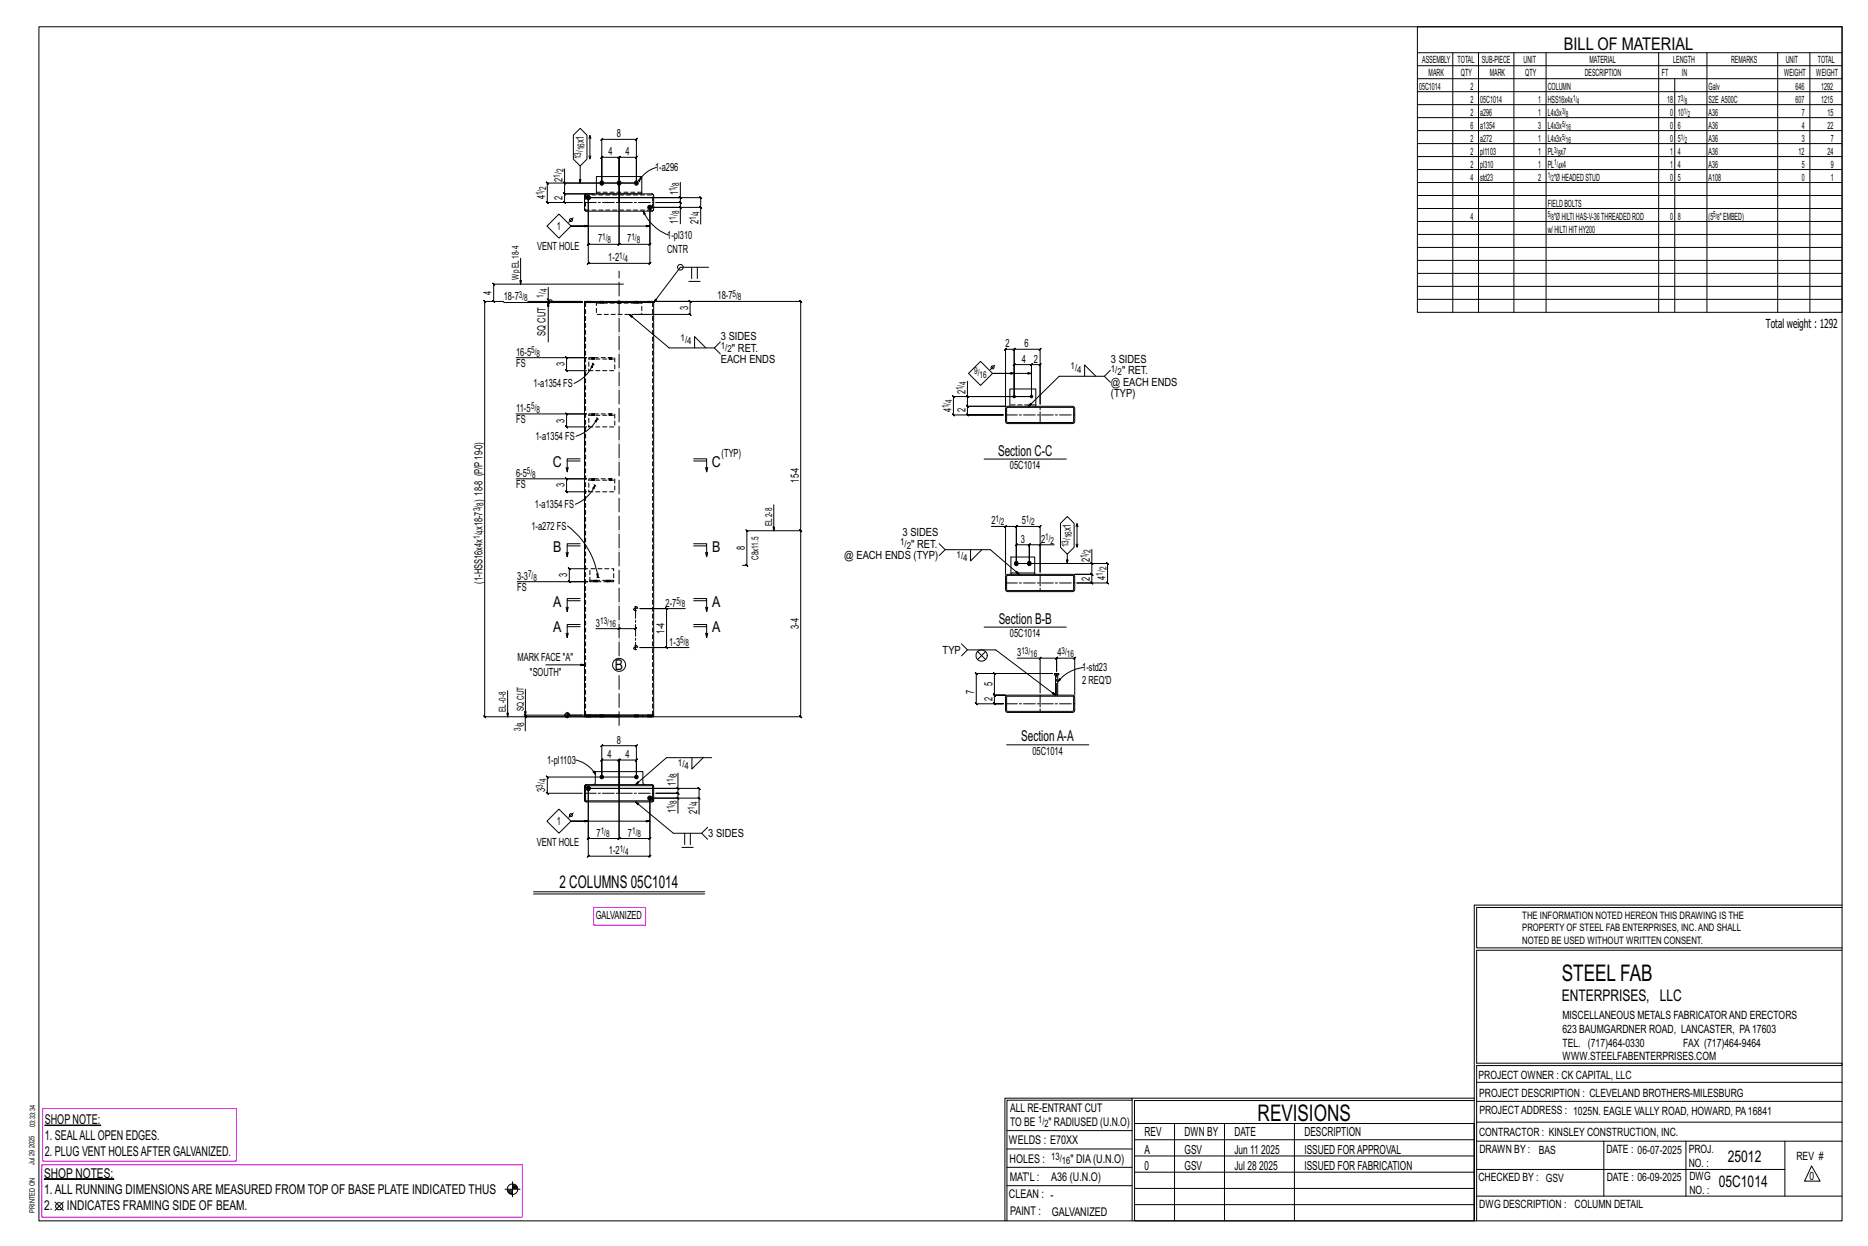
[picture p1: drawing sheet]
<svg xmlns="http://www.w3.org/2000/svg" width="914mm" height="610mm" viewBox="0 0 914 610" stroke-linecap="round" stroke-linejoin="round" font-family="sans-serif">
<g fill="#000" stroke="#000" stroke-width=".49">
<path d="M22 550l27 1zM22 577h34z"/>
<circle cx="288" cy="97" r="1.1"/>
<circle cx="295" cy="90" r="1"/>
<circle cx="303" cy="90" r="1"/>
<circle cx="312" cy="90" r="1"/>
<circle cx="318" cy="101" r="1.1"/>
<circle cx="496" cy="194" r=".6"/>
<circle cx="505" cy="194" r=".6"/>
<circle cx="497" cy="276" r="1"/>
<circle cx="504" cy="276" r="1"/>
<circle cx="288" cy="386" r="1.1"/>
<circle cx="295" cy="380" r=".9"/>
<circle cx="312" cy="380" r=".9"/>
<circle cx="318" cy="390" r="1.1"/>
</g>
<g fill="none" stroke="#000" stroke-width=".49">
<path d="M19 13h883v584h-883zM694 13h208v140h-208zM694 26h208M694 32h208M694 39h208M711 26v127M724 26v127M741 26v127M757 26v127M812 26v127M820 39v114M836 26v127"/>
<path d="M870 26v127M886 26v127M694 45h208M694 51h208M694 58h208M281 66l3-3 3 3v12l-3 3-3-3zM288 76l1 2v-2M289 66l-1 2M289 68v-2v12M295 68l-1 1 1-1h17l-1 1 1-1v22v-13v-1l-1 1h1h-9l1-1-1 1v22v-22l1-1-1 1h-8v-1l-1 1h1v13zM694 64h208M694 70h208"/>
<path d="M694 77h208M276 89l1 1zM276 83v7h36h-44l-1-1 1 1v9h-1l1 1v-1h17h-9l1 1-1-1v-4h1l-1-1v1h15h-15h1l-1-1v1v-5M284 81v9M286 95v1M286 95h1h32l1 1v6l-1 1h-32l-1-1zM287 95h-1M292 86h22v9h-22zM312 88h1M313 88v1M313 87h1l-1 1zM319 95h.1"/>
<path d="M320 95v1M321 82a14 14 0 0 0-8 6M333 96l1 1zM333 89v8h-45v32h-1l1-1v1h30l1-1-1 1v-28h15v8M333 97v2l1 1-1-1h-12h12l1 1-1-1v2M694 83h208M694 89h208M694 96h208M268 111l6-6 5 6-5 5zM281 107l-3 2M286 102v1M286 103h1"/>
<path d="M288 111h-9h39M315 103l1 2h-1zM315 103a22 22 0 0 0 12 12M319 103h.1M320 102v1M333 101l1 1zM342 101l1 1zM343 101v-4l-1-1 1 1h-55v23h-1l1-1v1h15l1-1-1 1v-21v21l1-1-1 1h15l1-1-1 1v-19h25v9M694 102h208M694 108h208M694 115h208M255 126v13"/>
<path d="M305 139h-63h-1l1 1v-1v8M337 138h6M339 131v5M341 131v5M347 131h-14l-13 17M694 121h208M694 127h208M694 134h208M241 147l1 1zM247 147h-10l1 1-1-1v204v-1l1 1h-1h66h-46v7M268 146l1 1zM268 141v6h2h1h14h-27"/>
<path d="M268 147v1l1 1-1-1h17h-38M268 148v19M286 148v203h34v-1M286 148h34M287 147h.1M287 148h.1M287 147h32v1h-32zM287 147h-1v1M289 147h.1M289 148h.1M308 154l20 16h22l3-3M317 147h.1"/>
<path d="M317 148h.1M319 147h1v1M319 147h.1M319 148h.1M320 148v202h-34M321 147h42zM321 147h17h-1l1 1v-1v7l-1-1 1 1h-27M363 147h29h-1l1 1v-1v113l-1-1 1 1M694 140h208M694 146h208M253 175h34h-10v-1l1 1h-1v6l1 1-1-1h10M290 175h.1"/>
<path d="M290 176h.1M290 178h.1M290 178v2h-1zM290 178a17 17 0 0 1-9 10M290 178l1 1M291 175h.1M291 176h.1M298 175h.1M298 176h.1M299 175h.1M299 176h.1M340 170v-5l6 5"/>
<path d="M350 170l3 3M480 177l6 6-6 6-6-6zM487 179l-2 2M497 170l-1 1h13l1-1-1 1v27v-20h1l-1 1v-1h-4l-1 1 1-1v16v-16l-1 1 1-1h-9h1l-1 1v-1v16v-23zM473 194l1 1zM474 187v7h31h-38h-1l1 1v-1v9h-1l1 1v-1h24h-17v1l-1-1h1v-4l-1-1 1 1h18M474 194v5l-1-1 1 1h18M493 199h32l1 1v7h-1h-32l-1-1zM493 199h32l1 7-33 1zM494 199v-9h13v9M496 194v-23l1-1-1 1h-4l1-1-1 1v28M496 183h-10h19"/>
<path d="M531 184v-5l5 5M541 184l3 3M544 181l-3 3h-23l-14 15M253 203h34h-10v-1l1 1h-1v6v-1l1 1h-1h10M290 203h.1M291 203h.1M292 204v1M292 205v1h-1zM292 205a18 18 0 0 1-10 8M292 205h1M298 203h.1M299 203h.1"/>
<path d="M253 234h34h-10l1 1-1-1v7v-1l1 1h-1h10M277 229l1 2M278 226h6M284 224h-6v7v-2M290 234h.1M290 235h.1M291 237h.1M291 234h.1M291 235h.1M291 237v2h-1zM291 237a17 17 0 0 1-9 10M291 237l1 1"/>
<path d="M298 234h.1M298 235h.1M299 234h.1M299 235h.1M340 224h6v7v-2M340 226h6M345 229l1 2M482 225h40M278 257a38 38 0 0 1 15 25M379 247v13M485 258h7v23M492 258h6h-1l1-1v1v18"/>
<path d="M493 257l-1 1zM519 256l3-3 4 3v12l-4 3-3-3zM527 256v2M528 258l-1-2v12M277 270l1 2M278 267h6M284 266h-6v6v-2M288 278h-9h-1l1 1v-1v7l-1-1 1 1h9h-35M340 266h6v6v-2M340 267h6M345 270l1 2M363 277h3l-1-1 1 1v-17l-1-1 1 1h26l-1-1 1 1v91l-1-1 1 1h-91"/>
<path d="M460 266l3 3h22l14 12M463 269l-3 3M475 269v5l6-5M509 267l1-1zM509 267h-5v-1l-1 1h1v9v-9v-1l-1 1h1h-6v-1l-1 1h1v9h44v-1l1 1h-1v9l1 1-1-1h-15h7l1 1-1-1v-4h1l-1-1v1h-8h8h1l-1-1v1v-5M516 267h-7v13v-22l1-1-1 1h-11v-1l-1 1h1v18h36v-7M522 271v5M527 266v2l1-2M534 275l1 1zM277 297l1 2M278 294h6M284 293h-6v6v-2"/>
<path d="M292 281h1v1zM292 282h1M293 282v1M335 298h-22h13v-1l1 1h-1v19v-1l1 1h-1h-13h24M340 293h6v6v-2M340 294h6M345 297l1 2M493 281h32l1 1v7h-1h-32l-1-1zM493 282h32l1 7h-33zM495 281v-1h12v1M495 280v-7h12v7M277 310l1 2"/>
<path d="M278 307h6M284 306h-6v6v-2M292 308h11l1-1-1 1h8l1-1-1 1M340 306h6v6v-2M340 307h6M345 310l1 2M471 315l3 3h13l30 22-2-1h1l1 1v-10M474 318l-3 3M479 319l1 2 2-2M482 307h40M248 338v13M257 337v13"/>
<path d="M267 325h19M477 329l1 1h37h-28l-1-1 1 1v10h-1l1 1v-1h5h-5h-1l1 1v-1v4h-1l1 1v-1h4h-13v1l-1-1h1v-14zM479 323l1-2 2 2M498 322h11v17M509 322v1l1-1zM509 322h8v1l1-1h-1v6v-6v1l1-1h-1h9v1l1-1h-1v18M516 330h2h-2zM518 330v10M519 332v1l-1 1zM530 327a19 19 0 0 0-12 7M257 350l1 1zM276 350h9"/>
<path d="M277 350h1M277 351h1M278 348v3M278 350h1M278 349h1M278 349h.1M287 350h.1M287 351h.1M287 351v-1h32v1M289 350h.1M289 351h.1M294 350h.1"/>
<path d="M294 351h.1M295 350h.1M295 351h.1M303 350h-46v-1l1 1h-1v1M311 350h.1M311 351h.1M312 350h.1M312 351h.1M317 350h.1M317 351h.1M319 350h.1M319 351h.1"/>
<path d="M493 340h32l1 1v7l-1 1-32-1h-1zM493 341h32l1 7h-33zM282 372a16 16 0 0 1 10 7M290 378l1-1 1 2zM294 365l1-1v1h17h-1l1-1v1v15v-8v-1l-1 1h1h-9l1-1-1 1v16v-16l1-1-1 1h-8v-1l-1 1h1v8v-15zM332 378v8h-44v24l-1 1 1-1h15v1l1-1h-1v-22v22v1l1-1h-1h15v1l1-1h-1v-20h14v8M339 371v5l5-5M348 371h-22l-15 13M493 364h40M281 398l-3 2M286 392h.1M286 384h.1"/>
<path d="M286 384h33l1 1v7h-1h-32l-1-1zM287 392h.1M287 384h.1M287 385l32-1v7l-32 1zM290 384l1-1v-5h24v5l1 1M311 392l19 16h13l3-3M312 380h-44h-1l1 1v-1v8h-1l1 1v-1h17M319 384h1M320 392h-1M320 384h.1M320 392h.1M331 390l1 1z"/>
<path d="M331 385l1 1zM332 386v2h-1l1 1v-1h-11h11h-1l1 1v-1v2M342 390l1 1zM342 390v-4h1l-1-1v1h-54v33h-1l1-1v1h30l1-1-1 1v-29h24v8M268 402l6-6 5 6-5 6zM288 402h-9h39M334 415h5M335 408v5M338 408v5M343 408l3 3M261 436h84M261 437h84"/>
<path d="M722 443v154M722 443h180M902 444h-179v20h179M902 465h-179v55h179v1h-179v76M554 538h-61v59M554 537h168M722 538h-167v13M723 539h179M723 530h179M493 553h61M555 550h167v47h-167zM555 558h167"/>
<path d="M575 550v47M599 550v47M634 550v47M723 549h179M723 558h179M785 558v27M825 558v27M874 558v27M251 578v8M251 580h1M493 571h61M493 562h61"/>
<path d="M555 573h167M555 566h167M723 572h151M887 570l4 8h-8zM27 588l4 4M31 588l-4 4M247 582h8M248 582h3M248 583h3M249 583h2M249 584h2M251 581h2"/>
<path d="M251 580h2M492 597v-60h62v60M493 580h61M555 589h167M555 581h167M723 585h179"/>
<circle cx="279" cy="108" r=".7"/>
<circle cx="333" cy="131" r="1.4"/>
<circle cx="486" cy="180" r=".7"/>
<circle cx="303" cy="325" r="3"/>
<circle cx="480" cy="321" r="2.8"/>
<circle cx="278" cy="350" r="1.2"/>
<circle cx="279" cy="399" r=".7"/>
<circle cx="29" cy="590" r="1.8"/>
<circle cx="251" cy="582" r="2.6"/>
</g>
<path d="M291 444h25v9h-25zM21 542h95v26h-95zM21 570h235v26h-235z" fill="none" stroke="#f0f" stroke-width=".5"/>
<g fill="none" stroke="#000" stroke-width=".49" stroke-dasharray="2 1.4">
<path d="M286 96h1zM286 95h.1M287 95h.1M287 96l32-1v7l-32 1zM314 94h-22M320 95h-1M320 95h.1M286 103h.1M287 103h.1M319 103h1M320 103h.1M287 147v1"/>
<path d="M287 147h.1M288 147l-1 1M288 147v1zM288 148h.1M288 147v1M289 147v1M289 147h.1M289 148h.1M289 148v-1M292 147v7h22v-7M292 148h22M294 147v1z"/>
<path d="M294 147h.1M294 147v1M294 148l1-1-1 1M295 147v1M302 147v1zM302 147h.1M303 147l-1 1M303 148v-1l-1 1M303 147v1M304 147v1M311 147v1zM311 147h.1"/>
<path d="M311 147v1M311 148l1-1-1 1M312 147v1M317 147v1M317 147h.1M318 147l-1 1M318 147l1 1zM318 148h.1M319 147v1M319 147h.1M319 148h.1M319 148v-1"/>
<path d="M319 148v202M288 175h13v6h-13zM288 176h13M290 175v1M290 175h.1M290 175l1 1zM290 176h.1M291 175v1M291 175h.1M291 176h.1M291 176v-1M298 175v1"/>
<path d="M298 175h.1M299 175l-1 1M299 175v1zM299 176h.1M299 175v1M299 175h.1M299 176v-1M507 198h-13M288 203h13v6h-13zM288 203h13M290 203h.1M290 203h1z"/>
<path d="M291 203h.1M298 203h.1M299 203h-1M299 203h.1M288 234h13v7h-13zM288 235h13M290 234v1M290 234h.1M290 234l1 1zM290 235h.1M291 234v1M291 234h.1"/>
<path d="M291 235h.1M291 235v-1M298 234v1M298 234h.1M299 234l-1 1M299 234v1zM299 235h.1M299 234v1M299 234h.1M299 235v-1M289 278h11v7h-11zM291 285v-1"/>
<path d="M292 285v-1M292 284l-1 1 1-1M292 284v1zM292 285h.1M297 285v-1M298 285v-1M298 285l1-1M298 284v1v-1M299 284v1zM299 285h-1M300 284h-11M287 350v-202"/>
<path d="M287 350h.1M287 350v1M287 351h.1M287 351v-1M288 350v1zM288 351v-1M288 351l1-1M288 350h.1M289 351v-1M289 351h.1M291 350v1M294 350h.1"/>
<path d="M294 350v1M294 351h.1M294 351v-1M294 350l1 1zM295 351v-1M295 350h.1M295 351h.1M311 350h.1M311 350v1M311 351h.1M311 351v-1M311 350l1 1z"/>
<path d="M312 351v-1M312 350h.1M312 351h.1M315 351v-1M317 350h.1M317 350v1M317 351h.1M317 351v-1M318 350v1zM318 351v-1M318 351l1-1M318 350h1"/>
<path d="M319 351v-1M319 351h.1M286 391v1M286 384v1h1h-1M286 392h1M287 384h-1M287 392h.1M287 384h.1M319 392h.1M319 384h.1M320 392h.1M320 384h.1"/>
<path d="M320 392v-1M320 385v-1"/>
<circle cx="311" cy="298" r=".5"/>
<circle cx="311" cy="298" r="1.1"/>
<circle cx="311" cy="317" r=".5"/>
<circle cx="311" cy="317" r="1.1"/>
</g>
<path d="M303 321v-188M303 355v-25" fill="none" stroke="#000" stroke-width=".49" stroke-dasharray="6.8 1 0 1"/>
<path d="M286 99h34M492 203h34M509 207v-8M311 297v21M492 285h34M509 281v8M492 344h34M509 340v9M517 340v-10M286 388h34" fill="none" stroke="#000" stroke-width=".49" stroke-dasharray="5.8 1 1 1"/>
<g font-size="11.2">
<text x="764" y="480">STEEL FAB</text>
<text x="616" y="548">REVISIONS</text>
</g>
<g font-size="8.6">
<text x="765" y="24">BILL OF MATERIAL</text>
<text x="274" y="434">2 COLUMNS 05C1014</text>
</g>
<g font-size="7.9">
<text x="765" y="490">ENTERPRISES, LLC</text>
<text x="846" y="569">25012</text>
<text x="841" y="581">05C1014</text>
</g>
<g font-size="7.3">
<text x="489" y="223">Section C-C</text>
<text x="271" y="228">C</text>
<text x="349" y="228">C</text>
<text x="271" y="270">B</text>
<text x="349" y="270">B</text>
<text x="271" y="297">A</text>
<text x="349" y="297">A</text>
<text x="489" y="305">Section B-B</text>
<text x="271" y="309">A</text>
<text x="349" y="309">A</text>
<text x="301" y="328">B</text>
<text x="500" y="363">SectionA-A</text>
</g>
<g font-size="6.6">
<text x="22" y="550">SHOPNOTE:</text>
<text x="22" y="558">1. SEALALLOPEN EDGES.</text>
<text x="22" y="566">2. PLUG VENT HOLESAFTER GALVANIZED.</text>
<text x="22" y="576">SHOP NOTES:</text>
<text x="22" y="584">1.ALL RUNNING DIMENSIONSARE MEASURED FROM TOP OF BASE PLATE INDICATED THUS</text>
<text x="22" y="592">2.</text>
<text x="33" y="592">INDICATES FRAMING SIDE OF BEAM.</text>
</g>
<g font-size="6.1">
<text x="864" y="161">Total weight : 1292</text>
<text x="560" y="556">REV</text>
<text x="580" y="556">DWN BY</text>
<text x="604" y="556">DATE</text>
<text x="639" y="556">DESCRIPTION</text>
<text x="560" y="564">A</text>
<text x="580" y="564">GSV</text>
<text x="604" y="564">Jun 11</text>
<text x="617" y="564">2025</text>
<text x="639" y="564">ISSUED FORAPPROVAL</text>
<text x="560" y="572">0</text>
<text x="580" y="572">GSV</text>
<text x="604" y="572">Jul 28</text>
<text x="616" y="572">2025</text>
<text x="639" y="572">ISSUED FOR FABRICATION</text>
</g>
<g font-size="5.9">
<text x="494" y="560">WELDS : E70XX</text>
<text x="494" y="569">HOLES :</text>
<text x="524" y="569">&quot; DIA(U.N.O)</text>
<text x="494" y="578">MAT'L :</text>
<text x="515" y="578">A36 (U.N.O)</text>
<text x="494" y="586">CLEAN : -</text>
<text x="495" y="595">PAINT :</text>
<text x="515" y="595">GALVANIZED</text>
</g>
<g font-size="5.8">
<text x="494" y="544">ALL RE-ENTRANT CUT</text>
<text x="494" y="551">TO BE</text>
<text x="513" y="551">&quot; RADIUSED (U.N.O)</text>
</g>
<g font-size="5.6">
<text x="765" y="499">MISCELLANEOUS METALS FABRICATORAND ERECTORS</text>
<text x="765" y="505">623 BAUMGARDNER ROAD, LANCASTER, PA17603</text>
<text x="765" y="512">TEL. (717)464-0330</text>
<text x="824" y="512">FAX (717)464-9464</text>
<text x="765" y="519">WWW.STEELFABENTERPRISES.COM</text>
<text x="724" y="528">PROJECT OWNER : CK CAPITAL, LLC</text>
<text x="724" y="537">PROJECT DESCRIPTION : CLEVELAND BROTHERS-MILESBURG</text>
<text x="724" y="545">PROJECTADDRESS : 1025N. EAGLE VALLY ROAD, HOWARD, PA16841</text>
<text x="724" y="556">CONTRACTOR : KINSLEY CONSTRUCTION, INC.</text>
<text x="724" y="564">DRAWN BY :</text>
<text x="753" y="564">BAS</text>
<text x="786" y="564">DATE : 06-07-2025</text>
<text x="827" y="564">PROJ.</text>
<text x="879" y="568">REV #</text>
<text x="827" y="571">NO. :</text>
<text x="724" y="578">CHECKED BY : GSV</text>
<text x="787" y="578">DATE : 06-09-2025</text>
<text x="827" y="578">DWG</text>
<text x="886" y="578">0</text>
<text x="827" y="584">NO. :</text>
<text x="724" y="591">DWG DESCRIPTION : COLUMN DETAIL</text>
</g>
<g font-size="5.5">
<text x="286" y="70" transform="rotate(-90 286 70)">x1</text>
<text x="302" y="67">8</text>
<text x="298" y="76">4</text>
<text x="306" y="76">4</text>
<text x="321" y="84">1-a296</text>
<text x="275" y="89" transform="rotate(-90 275 89)">2</text>
<text x="332" y="96" transform="rotate(-90 332 96)">1</text>
<text x="267" y="98" transform="rotate(-90 267 98)">4</text>
<text x="275" y="98" transform="rotate(-90 275 98)">2</text>
<text x="273" y="112">1</text>
<text x="332" y="109" transform="rotate(-90 332 109)">1</text>
<text x="342" y="110" transform="rotate(-90 342 110)">2</text>
<text x="293" y="119">7</text>
<text x="307" y="119">7</text>
<text x="327" y="117">1-pl310</text>
<text x="263" y="122">VENT HOLE</text>
<text x="327" y="124">CNTR</text>
<text x="298" y="128">1-2</text>
<text x="241" y="144" transform="rotate(-90 241 144)">4</text>
<text x="247" y="147">18-7</text>
<text x="351" y="146">18-7</text>
<text x="337" y="152" transform="rotate(-90 337 152)">3</text>
<text x="267" y="164" transform="rotate(-90 267 164)">SQ CUT</text>
<text x="353" y="166">3 SIDES</text>
<text x="358" y="172">&quot; RET.</text>
<text x="492" y="170">2</text>
<text x="501" y="170">6</text>
<text x="253" y="174">16-5</text>
<text x="253" y="180">FS</text>
<text x="276" y="179" transform="rotate(-90 276 179)">3</text>
<text x="353" y="178">EACH ENDS</text>
<text x="500" y="177">4</text>
<text x="506" y="177">2</text>
<text x="544" y="178">3 SIDES</text>
<text x="549" y="183">&quot; RET.</text>
<text x="261" y="189">1-a1354 FS</text>
<text x="544" y="189">@ EACH ENDS</text>
<text x="473" y="193" transform="rotate(-90 473 193)">2</text>
<text x="544" y="194">(TYP)</text>
<text x="253" y="202">11-5</text>
<text x="466" y="202" transform="rotate(-90 466 202)">4</text>
<text x="473" y="202" transform="rotate(-90 473 202)">2</text>
<text x="253" y="207">FS</text>
<text x="276" y="207" transform="rotate(-90 276 207)">3</text>
<text x="262" y="215">1-a1354 FS</text>
<text x="353" y="224">(TYP)</text>
<text x="253" y="233">6-5</text>
<text x="494" y="230">05C1014</text>
<text x="253" y="239">FS</text>
<text x="276" y="238" transform="rotate(-90 276 238)">3</text>
<text x="391" y="236" transform="rotate(-90 391 236)">15-4</text>
<text x="236" y="246" transform="rotate(-90 236 246)">) 18-8 (P/P19-0)</text>
<text x="262" y="249">1-a1354 FS</text>
<text x="485" y="257">2</text>
<text x="500" y="257">5</text>
<text x="236" y="259" transform="rotate(-90 236 259)">x18-7</text>
<text x="260" y="259">1-a272 FS</text>
<text x="442" y="262">3 SIDES</text>
<text x="524" y="260" transform="rotate(-90 524 260)">x1</text>
<text x="365" y="269" transform="rotate(-90 365 269)">8</text>
<text x="446" y="268">&quot; RET.</text>
<text x="500" y="266">3</text>
<text x="510" y="266">2</text>
<text x="413" y="273">@ EACH ENDS (TYP)</text>
<text x="533" y="275" transform="rotate(-90 533 275)">2</text>
<text x="236" y="286" transform="rotate(-90 236 286)">(1-HSS16x4x</text>
<text x="253" y="284">3-3</text>
<text x="278" y="282" transform="rotate(-90 278 282)">3</text>
<text x="533" y="284" transform="rotate(-90 533 284)">2</text>
<text x="541" y="284" transform="rotate(-90 541 284)">4</text>
<text x="253" y="289">FS</text>
<text x="326" y="297">2-7</text>
<text x="292" y="307">3</text>
<text x="325" y="310" transform="rotate(-90 325 310)">1-4</text>
<text x="391" y="308" transform="rotate(-90 391 308)">3-4</text>
<text x="494" y="312">05C1014</text>
<text x="328" y="316">1-3</text>
<text x="253" y="323">MARK FACE &quot;A&quot;</text>
<text x="461" y="320">TYP</text>
<text x="498" y="321">3</text>
<text x="518" y="321">4</text>
<text x="530" y="328">1-std23</text>
<text x="259" y="331">&quot;SOUTH&quot;</text>
<text x="486" y="336" transform="rotate(-90 486 336)">5</text>
<text x="530" y="335">2 REQ'D</text>
<text x="477" y="339" transform="rotate(-90 477 339)">7</text>
<text x="486" y="343" transform="rotate(-90 486 343)">2</text>
<text x="302" y="364">8</text>
<text x="297" y="371">4</text>
<text x="306" y="371">4</text>
<text x="505" y="369">05C1014</text>
<text x="268" y="374">1-pl1103</text>
<text x="267" y="387" transform="rotate(-90 267 387)">3</text>
<text x="331" y="385" transform="rotate(-90 331 385)">1</text>
<text x="331" y="398" transform="rotate(-90 331 398)">1</text>
<text x="341" y="398" transform="rotate(-90 341 398)">2</text>
<text x="273" y="404">1</text>
<text x="263" y="414">VENT HOLE</text>
<text x="292" y="409">7</text>
<text x="307" y="409">7</text>
<text x="347" y="409">3 SIDES</text>
<text x="298" y="418">1-2</text>
<text x="292" y="450">GALVANIZED</text>
</g>
<g font-size="5">
<text x="745" y="450">THE INFORMATION NOTED HEREON THIS DRAWING IS THE</text>
<text x="745" y="456">PROPERTY OF STEEL FAB ENTERPRISES, INC.AND SHALL</text>
<text x="745" y="462">NOTED BE USED WITHOUT WRITTEN CONSENT.</text>
<text x="508" y="550">1/</text>
<text x="511" y="551">2</text>
<text x="515" y="568">13/</text>
<text x="520" y="570">16</text>
</g>
<g font-size="4.9">
<text x="696" y="31">ASSEMBLY</text>
<text x="714" y="31">TOTAL</text>
<text x="725" y="31">SUB-PIECE</text>
<text x="746" y="31">UNIT</text>
<text x="778" y="31">MATERIAL</text>
<text x="819" y="31">LENGTH</text>
<text x="847" y="31">REMARKS</text>
<text x="874" y="31">UNIT</text>
<text x="890" y="31">TOTAL</text>
<text x="699" y="37">MARK</text>
<text x="715" y="37">QTY</text>
<text x="729" y="37">MARK</text>
<text x="747" y="37">QTY</text>
<text x="776" y="37">DESCRIPTION</text>
<text x="814" y="37">FT</text>
<text x="823" y="37">IN</text>
<text x="873" y="37">WEIGHT</text>
<text x="889" y="37">WEIGHT</text>
<text x="695" y="44">05C1014</text>
<text x="720" y="44">2</text>
<text x="758" y="44">COLUMN</text>
<text x="836" y="44">Galv</text>
<text x="879" y="44">646</text>
<text x="891" y="44">1292</text>
<text x="720" y="50">2</text>
<text x="725" y="50">05C1014</text>
<text x="753" y="50">1</text>
<text x="758" y="50">HSS16x4x</text>
<text x="816" y="50">18</text>
<text x="821" y="50">7</text>
<text x="836" y="50">S2E A500C</text>
<text x="879" y="50">607</text>
<text x="891" y="50">1215</text>
<text x="720" y="57">2</text>
<text x="725" y="57">a296</text>
<text x="753" y="57">1</text>
<text x="758" y="57">L4x3x</text>
<text x="818" y="57">0</text>
<text x="821" y="57">10</text>
<text x="836" y="57">A36</text>
<text x="882" y="57">7</text>
<text x="895" y="57">15</text>
<text x="720" y="63">6</text>
<text x="725" y="63">a1354</text>
<text x="753" y="63">3</text>
<text x="758" y="63">L4x3x</text>
<text x="818" y="63">0</text>
<text x="821" y="63">6</text>
<text x="836" y="63">A36</text>
<text x="882" y="63">4</text>
<text x="895" y="63">22</text>
<text x="720" y="69">2</text>
<text x="725" y="69">a272</text>
<text x="753" y="69">1</text>
<text x="758" y="69">L4x3x</text>
<text x="818" y="69">0</text>
<text x="821" y="69">5</text>
<text x="836" y="69">A36</text>
<text x="882" y="69">3</text>
<text x="896" y="69">7</text>
<text x="720" y="76">2</text>
<text x="725" y="76">pl1103</text>
<text x="753" y="76">1</text>
<text x="758" y="76">PL x7</text>
<text x="818" y="76">1</text>
<text x="821" y="76">4</text>
<text x="836" y="76">A36</text>
<text x="880" y="76">12</text>
<text x="895" y="76">24</text>
<text x="720" y="82">2</text>
<text x="725" y="82">pl310</text>
<text x="753" y="82">1</text>
<text x="758" y="82">PL x4</text>
<text x="818" y="82">1</text>
<text x="821" y="82">4</text>
<text x="836" y="82">A36</text>
<text x="882" y="82">5</text>
<text x="896" y="82">9</text>
<text x="720" y="88">4</text>
<text x="725" y="88">std23</text>
<text x="753" y="88">2</text>
<text x="761" y="88">&quot;ØHEADEDSTUD</text>
<text x="818" y="88">0</text>
<text x="821" y="88">5</text>
<text x="836" y="88">A108</text>
<text x="882" y="88">0</text>
<text x="896" y="88">1</text>
<text x="758" y="101">FIELDBOLTS</text>
<text x="720" y="107">4</text>
<text x="761" y="107">&quot;ØHILTIHAS-V-36THREADEDROD</text>
<text x="818" y="107">0</text>
<text x="821" y="107">8</text>
<text x="836" y="107">(5 &quot;EMBED)</text>
<text x="758" y="114">w/HILTIHITHY200</text>
</g>
<g font-size="4.7">
<text x="285" y="78" transform="rotate(-90 285 78)">13/</text>
<text x="286" y="74" transform="rotate(-90 286 74)">16</text>
<text x="274" y="87" transform="rotate(-90 274 87)">1/</text>
<text x="276" y="84" transform="rotate(-90 276 84)">2</text>
<text x="266" y="95" transform="rotate(-90 266 95)">1/</text>
<text x="267" y="93" transform="rotate(-90 267 93)">2</text>
<text x="331" y="94" transform="rotate(-90 331 94)">1/</text>
<text x="332" y="91" transform="rotate(-90 332 91)">8</text>
<text x="331" y="107" transform="rotate(-90 331 107)">1/</text>
<text x="332" y="105" transform="rotate(-90 332 105)">8</text>
<text x="341" y="108" transform="rotate(-90 341 108)">1/</text>
<text x="342" y="105" transform="rotate(-90 342 105)">4</text>
<text x="295" y="117">1/</text>
<text x="297" y="119">8</text>
<text x="309" y="117">1/</text>
<text x="312" y="119">8</text>
<text x="303" y="127">1/</text>
<text x="306" y="128">4</text>
<text x="254" y="137" transform="rotate(-90 254 137)">Wp EL18-4</text>
<text x="268" y="143" transform="rotate(-90 268 143)">4</text>
<text x="254" y="146">3/</text>
<text x="257" y="147">8</text>
<text x="266" y="146" transform="rotate(-90 266 146)">1/</text>
<text x="359" y="145">5/</text>
<text x="361" y="147">8</text>
<text x="333" y="167">1/</text>
<text x="260" y="173">5/</text>
<text x="336" y="168">4</text>
<text x="353" y="171">1/</text>
<text x="356" y="172">2</text>
<text x="263" y="174">8</text>
<text x="477" y="183">9/</text>
<text x="480" y="185">16</text>
<text x="524" y="181">1/</text>
<text x="527" y="182">4</text>
<text x="544" y="182">1/</text>
<text x="547" y="184">2</text>
<text x="471" y="191" transform="rotate(-90 471 191)">1/</text>
<text x="473" y="188" transform="rotate(-90 473 188)">4</text>
<text x="466" y="197" transform="rotate(-90 466 197)">4</text>
<text x="260" y="200">5/</text>
<text x="263" y="202">8</text>
<text x="464" y="200" transform="rotate(-90 464 200)">1/</text>
<text x="258" y="232">5/</text>
<text x="261" y="234">8</text>
<text x="235" y="250" transform="rotate(-90 235 250)">3/</text>
<text x="237" y="247" transform="rotate(-90 237 247)">8</text>
<text x="378" y="258" transform="rotate(-90 378 258)">EL2-8</text>
<text x="487" y="255">1/</text>
<text x="490" y="257">2</text>
<text x="502" y="255">1/</text>
<text x="505" y="257">2</text>
<text x="235" y="264" transform="rotate(-90 235 264)">1/</text>
<text x="237" y="261" transform="rotate(-90 237 261)">4</text>
<text x="525" y="263" transform="rotate(-90 525 263)">16</text>
<text x="441" y="267">1/</text>
<text x="444" y="268">2</text>
<text x="512" y="264">1/</text>
<text x="514" y="266">2</text>
<text x="523" y="268" transform="rotate(-90 523 268)">13/</text>
<text x="371" y="274" transform="rotate(-90 371 274)">C8x11.5</text>
<text x="468" y="273">1/</text>
<text x="472" y="274">4</text>
<text x="532" y="273" transform="rotate(-90 532 273)">1/</text>
<text x="534" y="271" transform="rotate(-90 534 271)">2</text>
<text x="540" y="282" transform="rotate(-90 540 282)">1/</text>
<text x="542" y="279" transform="rotate(-90 542 279)">2</text>
<text x="258" y="282">7/</text>
<text x="261" y="284">8</text>
<text x="331" y="296">5/</text>
<text x="334" y="297">8</text>
<text x="294" y="305">13/</text>
<text x="298" y="307">16</text>
<text x="333" y="315">5/</text>
<text x="336" y="316">8</text>
<text x="500" y="320">13/</text>
<text x="504" y="321">16</text>
<text x="520" y="320">3/</text>
<text x="522" y="321">16</text>
<text x="256" y="348" transform="rotate(-90 256 348)">SQ CUT</text>
<text x="248" y="349" transform="rotate(-90 248 349)">EL-0-8</text>
<text x="255" y="358" transform="rotate(-90 255 358)">3/</text>
<text x="257" y="355" transform="rotate(-90 257 355)">8</text>
<text x="332" y="375">1/</text>
<text x="335" y="376">4</text>
<text x="267" y="383" transform="rotate(-90 267 383)">4</text>
<text x="330" y="383" transform="rotate(-90 330 383)">1/</text>
<text x="331" y="380" transform="rotate(-90 331 380)">8</text>
<text x="266" y="385" transform="rotate(-90 266 385)">3/</text>
<text x="330" y="396" transform="rotate(-90 330 396)">1/</text>
<text x="331" y="393" transform="rotate(-90 331 393)">8</text>
<text x="342" y="394" transform="rotate(-90 342 394)">4</text>
<text x="340" y="396" transform="rotate(-90 340 396)">1/</text>
<text x="294" y="408">1/</text>
<text x="297" y="410">8</text>
<text x="309" y="408">1/</text>
<text x="312" y="410">8</text>
<text x="303" y="417">1/</text>
<text x="306" y="418">4</text>
</g>
<g font-size="4.2">
<text x="770" y="49">1/</text>
<text x="772" y="51">4</text>
<text x="823" y="49">3/</text>
<text x="825" y="51">8</text>
<text x="765" y="56">3/</text>
<text x="767" y="57">8</text>
<text x="824" y="56">1/</text>
<text x="826" y="57">2</text>
<text x="765" y="62">5/</text>
<text x="767" y="63">16</text>
<text x="765" y="68">5/</text>
<text x="767" y="70">16</text>
<text x="823" y="68">1/</text>
<text x="825" y="70">2</text>
<text x="761" y="75">3/</text>
<text x="763" y="76">8</text>
<text x="761" y="81">1/</text>
<text x="763" y="82">4</text>
<text x="758" y="87">1/</text>
<text x="759" y="89">2</text>
<text x="758" y="106">5/</text>
<text x="759" y="108">8</text>
<text x="839" y="106">5/</text>
<text x="841" y="108">8</text>
</g>
<g font-size="3.7">
<text x="17" y="551" transform="rotate(-90 17 551)">03:33:34</text>
<text x="17" y="562" transform="rotate(-90 17 562)">2025</text>
<text x="17" y="570" transform="rotate(-90 17 570)">Jul 29</text>
<text x="17" y="593" transform="rotate(-90 17 593)">PRINTED ON</text>
</g>
</svg>
